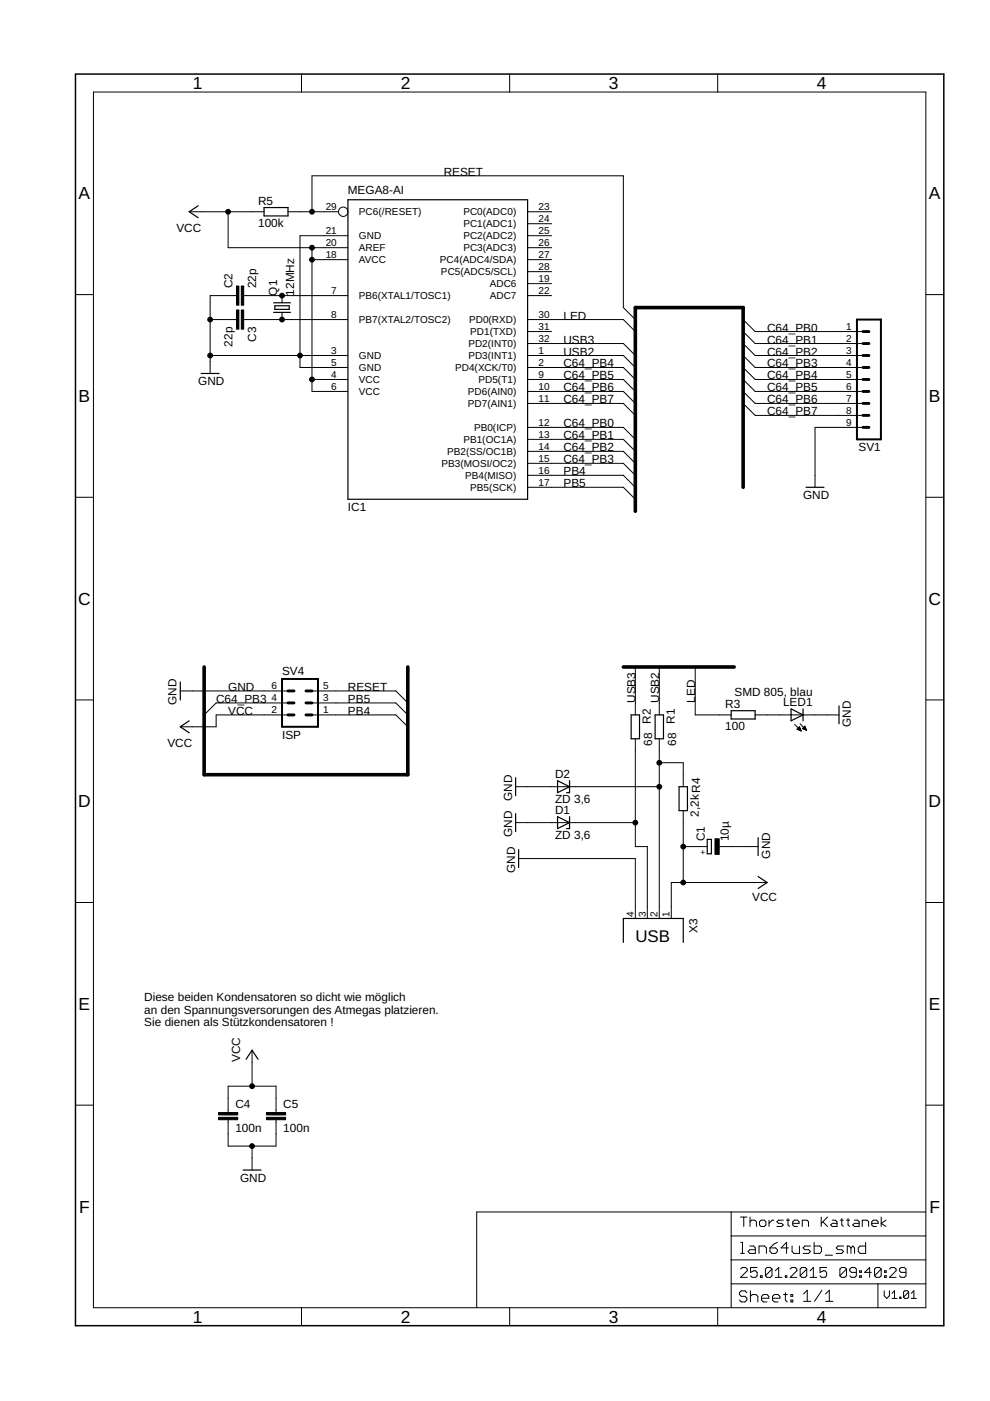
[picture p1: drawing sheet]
<svg xmlns="http://www.w3.org/2000/svg" width="210mm" height="297mm" viewBox="0 0 210 297" stroke-linecap="round" stroke-linejoin="round" font-family="sans-serif">
<g fill="none" stroke="#000" stroke-width=".21">
<path d="M19.8 19.5h176.5v257.8h-176.5zM63.9 15.7v3.8M108.1 15.7v3.8M152.2 15.7v3.8M40.1 44.9h15.9M48.4 44.9v7.6h25.4M61.1 44.9h10.7M66.1 52.5v30.5h7.7M66.1 55.1h7.7M66.1 44.9v-7.6h66.1v27.9l2.5 2.6M73.8 50h-10.2v27.9h10.2M111.9 44.9h5"/>
<path d="M111.9 50h5M111.9 52.5h5M111.9 55.1h5M111.9 57.6h5M111.9 47.4h5M16 62.5h3.8M44.6 67.8h5.5M44.6 75.4h29.2M50.1 62.7h-5.5v16.5M51.7 62.7h22.1M51.7 67.8h22.1M59.8 62.7v1.5"/>
<path d="M59.8 66.2v1.6M111.9 62.7h5M111.9 67.8h20.3l2.5 2.5M111.9 70.3h5M111.9 72.8h20.3l2.5 2.6M111.9 75.4h20.3l2.5 2.5M111.9 77.9h20.3l2.5 2.6M111.9 60.1h5M157.6 67.8l2.5 2.5h22.9M157.6 70.3l2.5 2.5h22.9M157.6 72.8l2.5 2.6h22.9M157.6 75.4l2.5 2.5h22.9"/>
<path d="M157.6 77.9l2.5 2.6h22.9M196.3 62.5h3.8M66.1 80.5h7.7M111.9 80.5h20.3l2.5 2.5M111.9 83h20.3l2.5 2.5M111.9 85.5h20.3l2.5 2.6M111.9 90.6h20.3l2.5 2.6M111.9 98.2h20.3l2.5 2.6M111.9 95.7h20.3l2.5 2.5M111.9 93.2h20.3l2.5 2.5M157.6 80.5l2.5 2.5h22.9M157.6 83l2.5 2.5h22.9"/>
<path d="M157.6 85.5l2.5 2.6h22.9M183 90.6h-10.2v12.7M16 105.4h3.8M111.9 103.3h20.3l2.5 2.6M111.9 100.8h20.3l2.5 2.5M196.3 105.4h3.8M16 148.4h3.8M38.2 146.5h22.9M61.1 151.6h-15.3v2.5h-7.6M61.1 149h-15.3l-2.5 2.6M66.1 151.6h17.8l2.6 2.5M66.1 146.5h17.8l2.6 2.5"/>
<path d="M66.1 149h17.8l2.6 2.6M134.7 141.4v10.2M134.7 156.6v22.9h2.5v15.2M139.8 141.4v10.2M139.8 156.6v38.1M147.4 141.4v10.2h7.6M160.1 151.6h17.8M168.5 153.6l1.4 1.4M169.1 154.5h.6M169.1 154.7h.6M169.2 154.4h.4M169.3 154.3h.3"/>
<path d="M169.4 154.8h.4M169.4 154.2h.1M169.5 154.1l.4 .9-.9-.4zM169.6 153.5l1.4 1.4M169.7 154.9h.1M170.1 154.5l.5-.5 .4 .9zM170.2 154.4h.6M170.3 154.5h.6M170.3 154.3h.5M170.4 154.2h.3M170.6 154.7h.3M170.6 154.1h.1"/>
<path d="M170.8 154.8h.2M196.3 148.4h3.8M109.3 174.4h25.4M109.3 166.8h30.5M139.8 161.7h5.1v5.1M144.9 179.5h5M144.9 171.9v15.2M152.5 179.5h8.2M16 191.3h3.8M110 182h24.7v12.7M162.6 187.1h-20.3v7.6M196.3 191.3h3.8"/>
<path d="M16 234.3h3.8M48.4 235.9v-5.6h10.1v5.6M48.4 237.4v5.6h10.1v-5.6M53.4 222.7v7.6M196.3 234.3h3.8M53.4 243v5.1M155 257v20.3M157 258h1.4M157.7 258v2M159 258v2M159 259l.4-.3h.6l.4 .3v1M161.4 258.7h.7l.3 .3v.7l-.3 .3h-.7l-.4-.3v-.7z"/>
<path d="M163 258.7v1.3M164.1 258.7h-.4l-.7 .7M166.1 258.7h-1l-.4 .3 .4 .4h.6l.4 .3-.4 .3h-1M166.7 258.7h.7M167.1 258.4v1.3l.3 .3M168.1 259.4h1.3v-.4l-.3-.3h-.7l-.3 .3v.7l.3 .3h.7M174.1 258v2M174.5 259l1 1M175.5 258l-1.4 1.4M176.5 258.7h.6l.4 .3v1h-1l-.4-.3 .4-.3h1M178.1 258.7h.7M178.5 258.4v1.3l.3 .3"/>
<path d="M179.5 258.7h.6M179.8 258.4v1.3l.3 .3M181.1 258.7h.7l.4 .3v1h-1.1l-.3-.3 .3-.3h1.1M184.8 259.4h1.4v-.4l-.4-.3h-.6l-.4 .3v.7l.4 .3h.6M186.8 258v2M187.9 258.7l-1.1 .7 1.1 .6M196.3 257h-95.2v20.3M63.9 277.3v3.8M108.1 277.3v3.8M152.2 277.3v3.8M155 272.2h41.3M155 267.1h41.3"/>
<path d="M155 262h41.3M157 269.1l.4-.4h.7l.3 .4v.3l-1.4 1.4h1.4M157 263.4h.4v2.3M157 265.7h.8M158.3 274.1l-.4-.4h-.7l-.4 .4v.4l.4 .3h.7l.4 .5v.3l-.4 .4h-.7l-.4-.4M159 264.2h.8l.3 .4v1.1h-1.1l-.4-.4 .4-.3h1.1M159.1 273.7v2.3M159.1 274.8l.4-.3h.8l.4 .3v1.2M160.5 268.7h-1.4v1.1l.7-.4h.4l.3 .4v.7l-.3 .3h-.7l-.4-.3M160.9 265.7v-1.5h1.2l.4 .4v1.1M161.2 270.5h.4v.3h-.4zM161.5 275.3h1.5v-.5l-.4-.3h-.8l-.3 .3v.8l.3 .4h.8"/>
<path d="M163.3 264.6h1.1l.4 .4v.3l-.4 .4h-.7l-.4-.4zM163.7 269.1v1.4l-.4 .3h-.7l-.3-.3M163.7 269.1l-.4-.4h-.7l-.3 .4v1.4M163.7 269.1l-1.4 1.4M163.8 275.3h1.6v-.5l-.4-.3h-.8l-.4 .3v.8l.4 .4h.8M164.4 270.8h1.4M164.4 269.4l.7-.7v2.1M164.8 263.4l-.8 .4-.7 .8M166.1 274.5h.8M166.5 270.5h.3v.3h-.3zM166.5 274.1v1.5l.4 .4M167.2 264.6h-1.6l1.2-1.2v2.3"/>
<path d="M167.5 269.1l.4-.4h.7l.4 .4v.3l-1.5 1.4h1.5M167.7 274.5h.4v.3h-.4zM167.7 275.6h.4v.4h-.4zM167.9 264.2v1.1l.4 .4h1.2v-1.5M170.1 260v-1.3h1l.3 .3v1M170.4 274.3l.8-.7v2.3M170.4 275.9h1.5M171 269.1v1.4l-.3 .3h-.7l-.3-.3M171 269.1l-.3-.4h-.7l-.3 .4v1.4M171 269.1l-1.3 1.4M171.7 270.8h1.5M171.7 269.4l.7-.7v2.1"/>
<path d="M171.9 264.2h-1.2l-.4 .4 .4 .4h.7l.5 .3-.5 .4h-1.1M172.6 263.4v2.3h1.2l.4-.4v-.7l-.4-.4h-1.2M174.3 273.6l-1.6 2.3M175 266.1h1.5M175 275.9h1.6M175 274.3l.8-.7v2.3M175.3 268.7h-1.4v1.1l.7-.4h.3l.4 .4v.7l-.4 .3h-.7l-.3-.3M178.9 264.2h-1.2l-.4 .4 .4 .4h.8l.4 .3-.4 .4h-1.2M179.5 269.1v1.4l-.4 .3h-.7l-.3-.3M179.5 269.1l-.4-.4h-.7l-.3 .4v1.4M179.5 269.1l-1.4 1.4M180.4 264.6l-.4-.4h-.4v1.5"/>
<path d="M180.4 264.6v1.1M180.4 264.6l.4-.4 .4 .4v1.1M181.6 269.8h-1.1l-.3-.4v-.3l.3-.4h.7l.4 .4v1.4l-.4 .3h-.7l-.3-.3M182.3 270.5h.3v.3h-.3zM182.3 269.4h.3v.4h-.3zM182.8 260v-1.3h1l.4 .3v1M183.5 263.4v2.3h-1.1l-.4-.4v-.7l.4-.4h1.1M184.7 269.8h-1.4l1.1-1.1v2.1M186.1 272.2v5.1M186.8 269.1v1.4l-.3 .3h-.7l-.4-.3M186.8 269.1l-.3-.4h-.7l-.4 .4v1.4M186.8 269.1l-1.4 1.4"/>
<path d="M187.5 273.7v1l.5 .6 .6-.6v-1M187.5 270.5h.4v.3h-.4zM187.5 269.4h.4v.4h-.4zM188.6 269.1l.3-.4h.7l.4 .4v.3l-1.4 1.4h1.4M189.1 274.2l.6-.5v1.6M189.1 275.3h1.1M190.8 275h.2v.3h-.2zM192.1 269.8h-1l-.4-.4v-.3l.4-.4h.6l.4 .4v1.4l-.4 .3h-.6l-.4-.3M192.7 273.9v1.1l-.3 .3h-.6l-.2-.3M192.7 273.9l-.3-.2h-.6l-.2 .2v1.1M192.7 273.9l-1.1 1.1M193.2 275.3h1.1"/>
<path d="M193.2 274.2l.6-.5v1.6"/>
<circle cx="72.8" cy="44.9" r=".99"/>
</g>
<g fill="none" stroke="#000" stroke-width=".25">
<path d="M42 43.6l-1.9 1.3 1.9 1.3M56 44h5.1v1.8h-5.1zM73.8 42.4h38.1v63.5h-38.1zM42.7 79.2h3.8M58 64.2h3.6M58 66.2h3.6M58.3 64.8h3v.8h-3zM170.9 103.3h3.8M38.2 144.6v3.8M40.1 152.8l-1.9 1.3 1.9 1.3M133.8 151.6h1.8v5h-1.8zM138.9 151.6h1.8v5h-1.8z"/>
<path d="M155 150.7h5.1v1.7h-5.1zM167.7 150.3l2.6 1.3-2.6 1.2zM170.3 150.3v2.5M177.9 149.7v3.8M109.3 164.9v3.8M109.3 172.5v3.8M118.2 173.1l2.6 1.3-2.6 1.3zM118.2 165.5l2.6 1.3-2.6 1.3zM120.8 165.5v2.6h-.7M120.8 173.1v2.6h-.7M144 166.8h1.8v5.1h-1.8zM149.9 178h.9v3h-.9z"/>
<path d="M160.7 177.6v3.8M110 180.1v3.8M132.2 199.8v-5.1h12.7v5.1M160.7 185.8l1.9 1.3-1.9 1.3M52.2 224.6l1.2-1.9 1.3 1.9M51.5 248.1h3.9"/>
</g>
<path d="M50.1 60.6h.6v4.1h-.6zM50.1 65.7h.6v4.1h-.6zM51.2 60.6h.5v4.1h-.5zM51.2 65.7h.5v4.1h-.5zM151.6 177.8h.9v3.3h-.9zM46.3 236.9h4.1v.5h-4.1zM46.3 235.9h4.1v.5h-4.1zM56.5 236.9h4.1v.5h-4.1zM56.5 235.9h4.1v.5h-4.1z" fill="#000" stroke="#000" stroke-width=".21"/>
<path d="M16 15.7h184.1v265.4h-184.1z" fill="none" stroke="#000" stroke-width=".32"/>
<path d="M181.7 67.8h5.1v25.4h-5.1zM59.8 144h7.6v10.1h-7.6z" fill="none" stroke="#000" stroke-width=".42"/>
<g fill="none" stroke="#000" stroke-width=".61">
<path d="M183 75.4h1.2M183 72.8h1.2M183 70.3h1.2M183 77.9h1.2M183 80.5h1.2M183 88.1h1.2M183 85.5h1.2M183 83h1.2M183 90.6h1.2M61.1 146.5h1.2M61.1 149h1.2M61.1 151.6h1.2"/>
<path d="M64.9 146.5h1.2M64.9 149h1.2M64.9 151.6h1.2"/>
</g>
<path d="M157.6 103.3v-38.1h-22.9v43.2M43.3 141.4v22.9h43.2v-22.9M132.2 141.4h23.5" fill="none" stroke="#000" stroke-width=".76"/>
<g fill="#000" stroke="#000" stroke-width=".21">
<circle cx="48.4" cy="44.9" r=".51"/>
<circle cx="66.1" cy="52.5" r=".51"/>
<circle cx="66.1" cy="55.1" r=".51"/>
<circle cx="66.1" cy="44.9" r=".51"/>
<circle cx="44.6" cy="67.8" r=".51"/>
<circle cx="44.6" cy="75.4" r=".51"/>
<circle cx="59.8" cy="62.7" r=".51"/>
<circle cx="59.8" cy="67.8" r=".51"/>
<circle cx="63.6" cy="75.4" r=".51"/>
<circle cx="66.1" cy="80.5" r=".51"/>
<circle cx="134.7" cy="174.4" r=".51"/>
<circle cx="139.8" cy="166.8" r=".51"/>
<circle cx="139.8" cy="161.7" r=".51"/>
<circle cx="144.9" cy="179.5" r=".51"/>
<circle cx="144.9" cy="187.1" r=".51"/>
<circle cx="53.4" cy="230.3" r=".51"/>
<circle cx="53.4" cy="243" r=".51"/>
</g>
<g font-size="4.1">
<text x="40.9" y="18.9">1</text>
<text x="85" y="18.9">2</text>
<text x="129.1" y="18.9">3</text>
<text x="173.2" y="18.9">4</text>
<text x="16.7" y="42.3">A</text>
<text x="197" y="42.3">A</text>
<text x="16.7" y="85.2">B</text>
<text x="197" y="85.2">B</text>
<text x="16.6" y="128.2">C</text>
<text x="196.9" y="128.2">C</text>
<text x="16.6" y="171.2">D</text>
<text x="196.9" y="171.2">D</text>
<text x="16.7" y="214.1">E</text>
<text x="197" y="214.1">E</text>
<text x="16.8" y="257.1">F</text>
<text x="197.1" y="257.1">F</text>
<text x="40.9" y="280.5">1</text>
<text x="85" y="280.5">2</text>
<text x="129.1" y="280.5">3</text>
<text x="173.2" y="280.5">4</text>
</g>
<text font-size="4" x="134.7" y="199.8">USB</text>
<g font-size="2.8">
<text x="73.8" y="41.1">MEGA8-AI</text>
<text x="94.1" y="37.3">RESET</text>
<text x="54.7" y="43.4">R5</text>
<text x="37.4" y="49.2">VCC</text>
<text x="54.7" y="48.2">100k</text>
<text x="49.3" y="61.2" transform="rotate(-90 49.3 61.2)">C2</text>
<text x="54.3" y="61.2" transform="rotate(-90 54.3 61.2)">22p</text>
<text x="58.8" y="62.7" transform="rotate(-90 58.8 62.7)">Q1</text>
<text x="62.3" y="62.7" transform="rotate(-90 62.3 62.7)">12MHz</text>
<text x="119.5" y="67.8">LED</text>
<text x="162.6" y="70.3">C64_PB0</text>
<text x="49.3" y="73.5" transform="rotate(-90 49.3 73.5)">22p</text>
<text x="54.3" y="72.5" transform="rotate(-90 54.3 72.5)">C3</text>
<text x="119.5" y="77.9">C64_PB4</text>
<text x="119.5" y="72.8">USB3</text>
<text x="119.5" y="75.4">USB2</text>
<text x="162.6" y="72.8">C64_PB1</text>
<text x="162.6" y="75.4">C64_PB2</text>
<text x="162.6" y="77.9">C64_PB3</text>
<text x="42" y="81.7">GND</text>
<text x="119.5" y="80.5">C64_PB5</text>
<text x="119.5" y="83">C64_PB6</text>
<text x="162.6" y="80.5">C64_PB4</text>
<text x="162.6" y="83">C64_PB5</text>
<text x="119.5" y="85.5">C64_PB7</text>
<text x="162.6" y="85.5">C64_PB6</text>
<text x="162.6" y="88.1">C64_PB7</text>
<text x="119.5" y="90.6">C64_PB0</text>
<text x="119.5" y="93.2">C64_PB1</text>
<text x="119.5" y="95.7">C64_PB2</text>
<text x="182" y="95.7">SV1</text>
<text x="119.5" y="100.8">PB4</text>
<text x="119.5" y="98.2">C64_PB3</text>
<text x="119.5" y="103.3">PB5</text>
<text x="170.3" y="105.9">GND</text>
<text x="73.8" y="108.4">IC1</text>
<text x="59.8" y="143.2">SV4</text>
<text x="37.5" y="149.5" transform="rotate(-90 37.5 149.5)">GND</text>
<text x="45.8" y="149">C64_PB3</text>
<text x="48.4" y="146.5">GND</text>
<text x="73.8" y="149">PB5</text>
<text x="73.8" y="146.5">RESET</text>
<text x="134.7" y="149" transform="rotate(-90 134.7 149)">USB3</text>
<text x="139.8" y="149" transform="rotate(-90 139.8 149)">USB2</text>
<text x="147.4" y="149" transform="rotate(-90 147.4 149)">LED</text>
<text x="155.7" y="147.6">SMD 805, blau</text>
<text x="166" y="149.8">LED1</text>
<text x="48.4" y="151.6">VCC</text>
<text x="73.8" y="151.6">PB4</text>
<text x="153.8" y="154.9">100</text>
<text x="153.8" y="150.1">R3</text>
<text x="180.4" y="154.1" transform="rotate(-90 180.4 154.1)">GND</text>
<text x="35.5" y="158.4">VCC</text>
<text x="59.8" y="156.6">ISP</text>
<text x="138.3" y="158.2" transform="rotate(-90 138.3 158.2)">68 R2</text>
<text x="143.3" y="158.2" transform="rotate(-90 143.3 158.2)">68 R1</text>
<text x="117.7" y="164.9">D2</text>
<text x="108.6" y="169.8" transform="rotate(-90 108.6 169.8)">GND</text>
<text x="117.7" y="170.2">ZD 3,6</text>
<text x="117.7" y="172.5">D1</text>
<text x="148.2" y="173.2" transform="rotate(-90 148.2 173.2)">2,2kR4</text>
<text x="108.6" y="177.4" transform="rotate(-90 108.6 177.4)">GND</text>
<text x="117.7" y="177.8">ZD 3,6</text>
<text x="149.5" y="178.4" transform="rotate(-90 149.5 178.4)">C1</text>
<text x="154.5" y="178.4" transform="rotate(-90 154.5 178.4)">10µ</text>
<text x="109.2" y="185" transform="rotate(-90 109.2 185)">GND</text>
<text x="163.3" y="182" transform="rotate(-90 163.3 182)">GND</text>
<text x="159.5" y="190.9">VCC</text>
<text x="147.9" y="197.8" transform="rotate(-90 147.9 197.8)">X3</text>
<text x="30.6" y="212.3">Diese beiden Kondensatoren so dicht wie möglich</text>
<text x="30.6" y="214.9">an den Spannungsversorungen des Atmegas platzieren.</text>
<text x="30.6" y="217.6">Sie dienen als Stützkondensatoren !</text>
<text x="50.9" y="225.2" transform="rotate(-90 50.9 225.2)">VCC</text>
<text x="49.9" y="235">C4</text>
<text x="60.1" y="235">C5</text>
<text x="49.9" y="240.1">100n</text>
<text x="60.1" y="240.1">100n</text>
<text x="50.9" y="250.6">GND</text>
</g>
<g font-size="2.4">
<text x="69.1" y="44.5">29</text>
<text x="76.1" y="45.7">PC6(/RESET)</text>
<text x="98.2" y="45.7">PC0(ADC0)</text>
<text x="114.2" y="47.1">24</text>
<text x="114.2" y="44.5">23</text>
<text x="69.1" y="49.6">21</text>
<text x="69.1" y="52.2">20</text>
<text x="76.1" y="50.7">GND</text>
<text x="76.1" y="53.3">AREF</text>
<text x="98.2" y="53.3">PC3(ADC3)</text>
<text x="98.2" y="50.7">PC2(ADC2)</text>
<text x="98.2" y="48.2">PC1(ADC1)</text>
<text x="114.2" y="52.2">26</text>
<text x="114.2" y="49.6">25</text>
<text x="69.1" y="54.7">18</text>
<text x="76.1" y="55.8">AVCC</text>
<text x="93.3" y="55.8">PC4(ADC4/SDA)</text>
<text x="93.5" y="58.4">PC5(ADC5/SCL)</text>
<text x="114.2" y="59.8">19</text>
<text x="114.2" y="57.2">28</text>
<text x="114.2" y="54.7">27</text>
<text x="70.2" y="62.3">7</text>
<text x="76.1" y="63.4">PB6(XTAL1/TOSC1)</text>
<text x="103.8" y="63.4">ADC7</text>
<text x="103.8" y="60.9">ADC6</text>
<text x="114.2" y="62.3">22</text>
<text x="70.2" y="67.4">8</text>
<text x="76.1" y="68.5">PB7(XTAL2/TOSC2)</text>
<text x="99.4" y="68.5">PD0(RXD)</text>
<text x="99.7" y="71.1">PD1(TXD)</text>
<text x="114.2" y="69.9">31</text>
<text x="114.2" y="67.4">30</text>
<text x="179.4" y="69.9">1</text>
<text x="70.2" y="75">3</text>
<text x="70.2" y="77.6">5</text>
<text x="76.1" y="76.1">GND</text>
<text x="99.3" y="76.1">PD3(INT1)</text>
<text x="99.3" y="73.6">PD2(INT0)</text>
<text x="114.2" y="77.6">2</text>
<text x="114.2" y="75">1</text>
<text x="114.2" y="72.5">32</text>
<text x="179.4" y="72.5">2</text>
<text x="179.4" y="75">3</text>
<text x="179.4" y="77.6">4</text>
<text x="70.2" y="80.1">4</text>
<text x="70.2" y="82.6">6</text>
<text x="76.1" y="78.7">GND</text>
<text x="76.1" y="81.2">VCC</text>
<text x="76.1" y="83.8">VCC</text>
<text x="96.5" y="78.7">PD4(XCK/T0)</text>
<text x="99.2" y="83.8">PD6(AIN0)</text>
<text x="101.4" y="81.2">PD5(T1)</text>
<text x="114.2" y="82.6">10</text>
<text x="114.2" y="80.1">9</text>
<text x="179.4" y="80.1">5</text>
<text x="179.4" y="82.6">6</text>
<text x="99.2" y="86.3">PD7(AIN1)</text>
<text x="114.2" y="85.2">11</text>
<text x="179.4" y="85.2">7</text>
<text x="179.4" y="87.7">8</text>
<text x="98.2" y="93.9">PB1(OC1A)</text>
<text x="100.5" y="91.4">PB0(ICP)</text>
<text x="114.2" y="95.3">14</text>
<text x="114.2" y="92.8">13</text>
<text x="114.2" y="90.3">12</text>
<text x="179.4" y="90.3">9</text>
<text x="93.6" y="99">PB3(MOSI/OC2)</text>
<text x="94.8" y="96.5">PB2(SS/OC1B)</text>
<text x="98.6" y="101.5">PB4(MISO)</text>
<text x="114.2" y="100.4">16</text>
<text x="114.2" y="97.9">15</text>
<text x="99.7" y="104.1">PB5(SCK)</text>
<text x="114.2" y="103">17</text>
<text x="57.5" y="148.7">4</text>
<text x="57.5" y="146.1">6</text>
<text x="68.5" y="148.7">3</text>
<text x="68.5" y="146.1">5</text>
<text x="57.5" y="151.2">2</text>
<text x="68.5" y="151.2">1</text>
<text x="134.4" y="194.4" transform="rotate(-90 134.4 194.4)">4</text>
<text x="136.9" y="194.4" transform="rotate(-90 136.9 194.4)">3</text>
<text x="139.4" y="194.4" transform="rotate(-90 139.4 194.4)">2</text>
<text x="142" y="194.4" transform="rotate(-90 142 194.4)">1</text>
</g>
<text font-size="2" x="148.5" y="181.4">+</text>
</svg>
